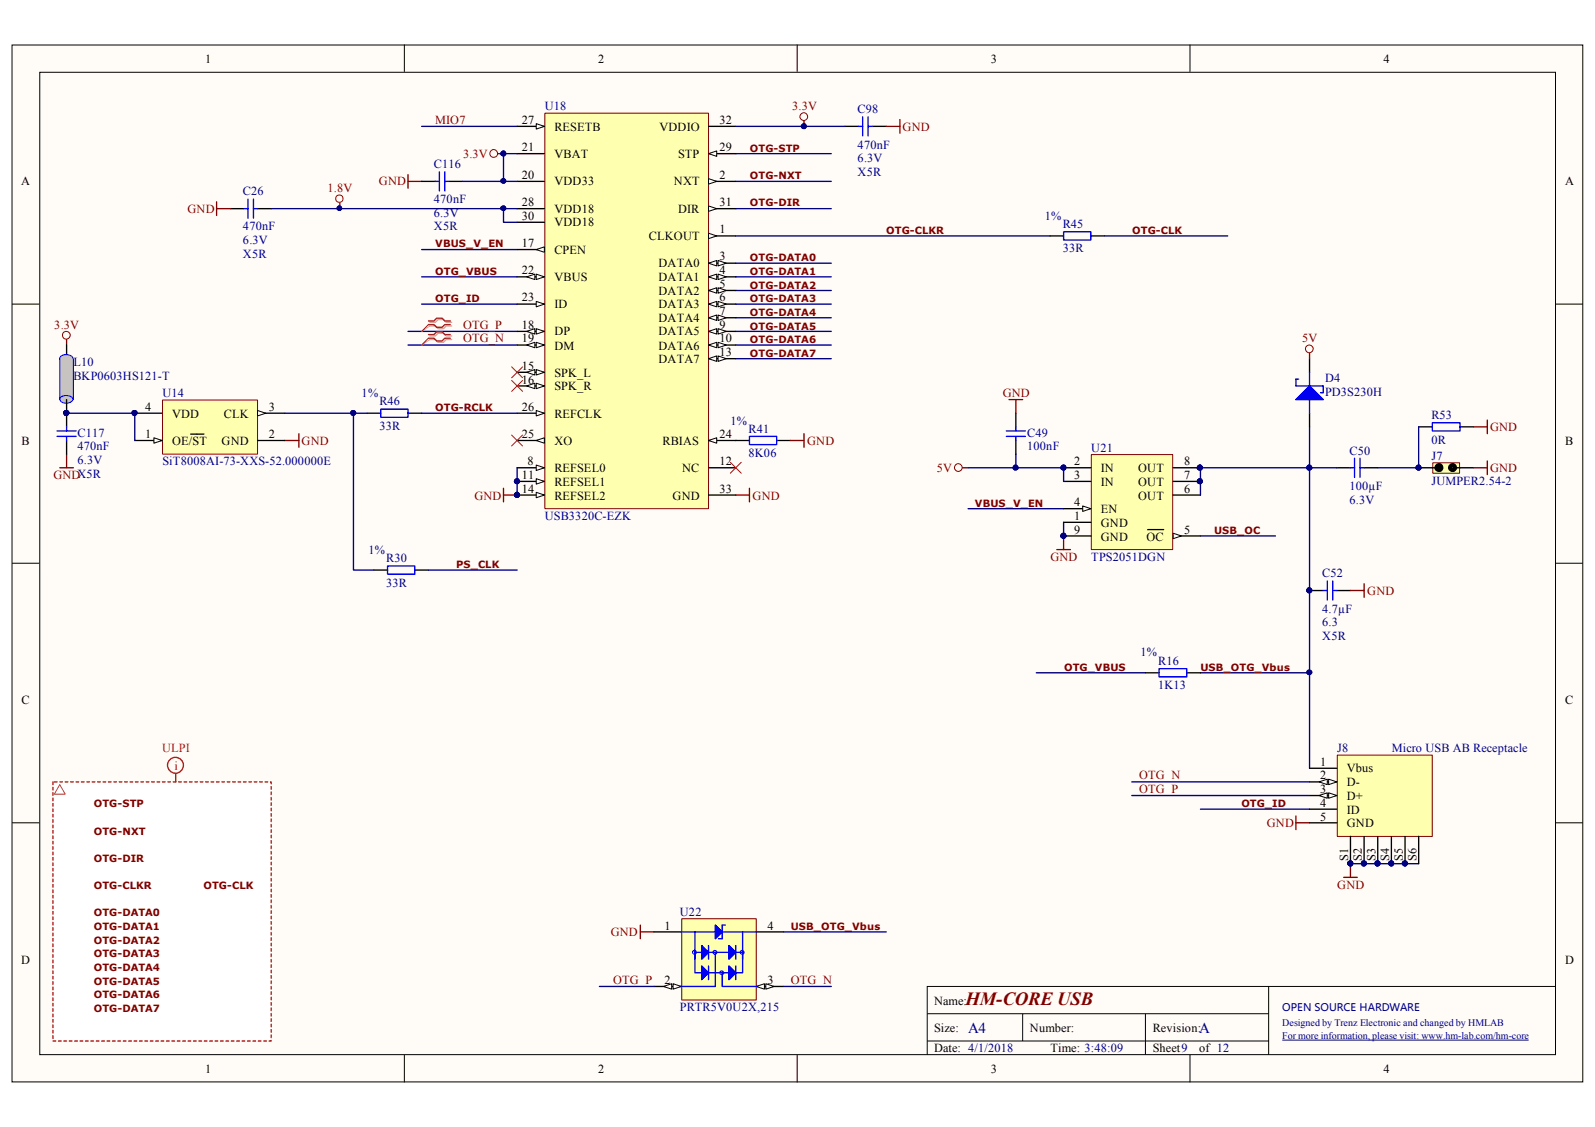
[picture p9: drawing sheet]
<svg xmlns="http://www.w3.org/2000/svg" width="297mm" height="210mm" viewBox="0 0 297 210" stroke-linecap="round" stroke-linejoin="round" font-family="sans-serif">
<path d="M2.3 8.5h292.5v193h-292.5z" fill="#fffcf8"/>
<path d="M2.2 8.4h292.6v193.1h-292.6z" fill="none" stroke="#000" stroke-width=".19"/>
<path d="M7.5 13.5h282.2v182.9h-282.2z" fill="#fffcf8"/>
<g fill="none" stroke="#000" stroke-width=".19">
<path d="M7.4 13.5h282.3v182.9h-282.3zM75.3 8.3v5.1M148.5 8.3v5.1M221.6 8.3v5.1M2.2 56.6h5.1M289.7 56.6h5.1M2.2 104.9h5.1M289.7 104.9h5.1M2.2 153.2h5.1M289.7 153.2h5.1M75.3 196.4v5.2M148.5 196.4v5.2"/>
<path d="M172.7 188.8h63.6M172.7 193.9h63.6M190.5 188.8v5.1M213.3 188.8v7.6M221.6 196.4v5.2M236.3 183.7v12.7M289.7 183.7h-117v12.7"/>
</g>
<path d="M238.8 193.7h45.9" fill="none" stroke="#000080" stroke-width=".19"/>
<g fill="none" stroke="#000080" stroke-width=".25">
<path d="M78.5 23.5h17.8M137 28.6h17.8M137 38.9h17.8M137 33.8h17.8M78.5 51.6h17.8M78.5 56.6h17.8M78.5 46.5h17.8M137 49h17.8M137 51.6h17.8M137 54.1h17.8M137 56.6h17.8M137 59.2h17.8"/>
<path d="M137 43.9h58.5M76 61.7h20.3M76 64.3h20.3M137 61.7h17.8M137 64.3h17.8M137 66.8h17.8"/>
</g>
<path d="M80 60h1.1l.5-.5h1l.5 .5h1M80 60.7h1.1l.5 .5h1l.5-.5h1M80 62.6h1.1l.5-.5h1l.5 .5h1M80 63.2h1.1l.5 .6h1l.5-.6h1" fill="none" stroke="#d0a19e" stroke-width=".25"/>
<path d="M80 60.7l-1.5 1M80 63.2l-1.5 1.1" fill="none" stroke="#d0a19e" stroke-width=".19"/>
<path d="M79.8 59.8h1l.5-.5h1l.5 .5h1.1M79.8 60.5h1l.5 .5h1l.5-.5h1.1M79.8 62.3h1l.5-.5h1l.5 .5h1.1M79.8 63h1l.5 .5h1l.5-.5h1.1" fill="none" stroke="#f00" stroke-width=".25"/>
<path d="M79.8 60.5l-1.3 1.2M79.8 63l-1.3 1.3" fill="none" stroke="#f00" stroke-width=".19"/>
<path d="M76 32.5v2.6M76 33.8h2.5M92.7 28.6h1.1" fill="none" stroke="#800000" stroke-width=".25"/>
<circle cx="91.9" cy="28.6" r=".73" fill="none" stroke="#800000" stroke-width=".19"/>
<circle cx="93.7" cy="28.6" r=".45" fill="#000080"/>
<circle cx="93.7" cy="28.6" r=".45" fill="none" stroke="#000080" stroke-width=".19"/>
<path d="M11.1 87.1h2.6M12.4 84.6v2.5M53 82h2.7M55.7 80.8v2.5M137 92.2h2.6M139.6 90.9v2.6" fill="none" stroke="#800000" stroke-width=".25"/>
<path d="M101.6 21.2h30.3v73.5h-30.3z" fill="#ffffb0"/>
<path d="M101.5 21.1h30.4v73.6h-30.4z" fill="none" stroke="#800000" stroke-width=".19"/>
<path d="M131.9 43.9h5.1" fill="none" stroke="#000" stroke-width=".25"/>
<path d="M131.9 43.4l1.6 .5-1.6 .5z" fill="#fffcf8"/>
<path d="M131.9 43.4l1.6 .5-1.6 .5z" fill="none" stroke="#000" stroke-width=".19"/>
<path d="M131.9 33.8h5.1" fill="none" stroke="#000" stroke-width=".25"/>
<path d="M131.9 33.3l1.6 .5-1.6 .5z" fill="#fffcf8"/>
<path d="M131.9 33.3l1.6 .5-1.6 .5z" fill="none" stroke="#000" stroke-width=".19"/>
<path d="M131.9 49h5.1" fill="none" stroke="#000" stroke-width=".25"/>
<path d="M131.9 49l1.6-.5v1z" fill="#fffcf8"/>
<path d="M131.9 49l1.6-.5v1z" fill="none" stroke="#000" stroke-width=".19"/>
<path d="M133.7 48.5l1.6 .5-1.6 .5z" fill="#fffcf8"/>
<path d="M133.7 48.5l1.6 .5-1.6 .5z" fill="none" stroke="#000" stroke-width=".19"/>
<path d="M131.9 51.6h5.1" fill="none" stroke="#000" stroke-width=".25"/>
<path d="M131.9 51.6l1.6-.5v1z" fill="#fffcf8"/>
<path d="M131.9 51.6l1.6-.5v1z" fill="none" stroke="#000" stroke-width=".19"/>
<path d="M133.7 51.1l1.6 .5-1.6 .5z" fill="#fffcf8"/>
<path d="M133.7 51.1l1.6 .5-1.6 .5z" fill="none" stroke="#000" stroke-width=".19"/>
<path d="M131.9 54.1h5.1" fill="none" stroke="#000" stroke-width=".25"/>
<path d="M131.9 54.1l1.6-.5v1z" fill="#fffcf8"/>
<path d="M131.9 54.1l1.6-.5v1z" fill="none" stroke="#000" stroke-width=".19"/>
<path d="M133.7 53.6l1.6 .5-1.6 .5z" fill="#fffcf8"/>
<path d="M133.7 53.6l1.6 .5-1.6 .5z" fill="none" stroke="#000" stroke-width=".19"/>
<path d="M131.9 56.6h5.1" fill="none" stroke="#000" stroke-width=".25"/>
<path d="M131.9 56.6l1.6-.5v1z" fill="#fffcf8"/>
<path d="M131.9 56.6l1.6-.5v1z" fill="none" stroke="#000" stroke-width=".19"/>
<path d="M133.7 56.1l1.6 .5-1.6 .5z" fill="#fffcf8"/>
<path d="M133.7 56.1l1.6 .5-1.6 .5z" fill="none" stroke="#000" stroke-width=".19"/>
<path d="M131.9 59.2h5.1" fill="none" stroke="#000" stroke-width=".25"/>
<path d="M131.9 59.2l1.6-.5v1z" fill="#fffcf8"/>
<path d="M131.9 59.2l1.6-.5v1z" fill="none" stroke="#000" stroke-width=".19"/>
<path d="M133.7 58.7l1.6 .5-1.6 .5z" fill="#fffcf8"/>
<path d="M133.7 58.7l1.6 .5-1.6 .5z" fill="none" stroke="#000" stroke-width=".19"/>
<path d="M96.3 87.1h5.1" fill="none" stroke="#000" stroke-width=".25"/>
<path d="M99.9 86.6l1.5 .5-1.5 .5z" fill="#fffcf8"/>
<path d="M99.9 86.6l1.5 .5-1.5 .5z" fill="none" stroke="#000" stroke-width=".19"/>
<path d="M131.9 61.7h5.1" fill="none" stroke="#000" stroke-width=".25"/>
<path d="M131.9 61.7l1.6-.5v1z" fill="#fffcf8"/>
<path d="M131.9 61.7l1.6-.5v1z" fill="none" stroke="#000" stroke-width=".19"/>
<path d="M133.7 61.2l1.6 .5-1.6 .5z" fill="#fffcf8"/>
<path d="M133.7 61.2l1.6 .5-1.6 .5z" fill="none" stroke="#000" stroke-width=".19"/>
<path d="M131.9 64.3h5.1" fill="none" stroke="#000" stroke-width=".25"/>
<path d="M131.9 64.3l1.6-.5v1z" fill="#fffcf8"/>
<path d="M131.9 64.3l1.6-.5v1z" fill="none" stroke="#000" stroke-width=".19"/>
<path d="M133.7 63.8l1.6 .5-1.6 .5z" fill="#fffcf8"/>
<path d="M133.7 63.8l1.6 .5-1.6 .5z" fill="none" stroke="#000" stroke-width=".19"/>
<path d="M96.3 89.7h5.1" fill="none" stroke="#000" stroke-width=".25"/>
<path d="M99.9 89.2l1.5 .5-1.5 .5z" fill="#fffcf8"/>
<path d="M99.9 89.2l1.5 .5-1.5 .5z" fill="none" stroke="#000" stroke-width=".19"/>
<circle cx="96.3" cy="89.6" r=".45" fill="#000080"/>
<circle cx="96.3" cy="89.6" r=".45" fill="none" stroke="#000080" stroke-width=".19"/>
<path d="M131.9 66.8h5.1M131.9 87.1h5.1" fill="none" stroke="#000" stroke-width=".25"/>
<path d="M131.9 66.8l1.6-.5v1z" fill="#fffcf8"/>
<path d="M131.9 66.8l1.6-.5v1z" fill="none" stroke="#000" stroke-width=".19"/>
<path d="M133.7 66.3l1.6 .5-1.6 .5z" fill="#fffcf8"/>
<path d="M133.7 66.3l1.6 .5-1.6 .5z" fill="none" stroke="#000" stroke-width=".19"/>
<path d="M96.3 92.2h5.1" fill="none" stroke="#000" stroke-width=".25"/>
<path d="M99.9 91.7l1.5 .5-1.5 .5z" fill="#fffcf8"/>
<path d="M99.9 91.7l1.5 .5-1.5 .5z" fill="none" stroke="#000" stroke-width=".19"/>
<circle cx="96.3" cy="92.2" r=".45" fill="#000080"/>
<circle cx="96.3" cy="92.2" r=".45" fill="none" stroke="#000080" stroke-width=".19"/>
<path d="M96.3 69.3h5.1" fill="none" stroke="#000" stroke-width=".25"/>
<path d="M99.9 68.8l1.5 .5-1.5 .5z" fill="#fffcf8"/>
<path d="M99.9 68.8l1.5 .5-1.5 .5z" fill="none" stroke="#000" stroke-width=".19"/>
<path d="M98.1 69.3l1.5-.5v1z" fill="#fffcf8"/>
<path d="M98.1 69.3l1.5-.5v1z" fill="none" stroke="#000" stroke-width=".19"/>
<path d="M96.3 71.9h5.1" fill="none" stroke="#000" stroke-width=".25"/>
<path d="M99.9 71.4l1.5 .5-1.5 .5z" fill="#fffcf8"/>
<path d="M99.9 71.4l1.5 .5-1.5 .5z" fill="none" stroke="#000" stroke-width=".19"/>
<path d="M98.1 71.9l1.5-.5v1z" fill="#fffcf8"/>
<path d="M98.1 71.9l1.5-.5v1z" fill="none" stroke="#000" stroke-width=".19"/>
<path d="M96.3 46.5h5.1" fill="none" stroke="#000" stroke-width=".25"/>
<path d="M99.9 46.5l1.5-.5v1z" fill="#fffcf8"/>
<path d="M99.9 46.5l1.5-.5v1z" fill="none" stroke="#000" stroke-width=".19"/>
<path d="M96.3 61.7h5.1" fill="none" stroke="#000" stroke-width=".25"/>
<path d="M99.9 61.2l1.5 .5-1.5 .5z" fill="#fffcf8"/>
<path d="M99.9 61.2l1.5 .5-1.5 .5z" fill="none" stroke="#000" stroke-width=".19"/>
<path d="M98.1 61.7l1.5-.5v1z" fill="#fffcf8"/>
<path d="M98.1 61.7l1.5-.5v1z" fill="none" stroke="#000" stroke-width=".19"/>
<path d="M96.3 64.3h5.1" fill="none" stroke="#000" stroke-width=".25"/>
<path d="M99.9 63.8l1.5 .5-1.5 .5z" fill="#fffcf8"/>
<path d="M99.9 63.8l1.5 .5-1.5 .5z" fill="none" stroke="#000" stroke-width=".19"/>
<path d="M98.1 64.3l1.5-.5v1z" fill="#fffcf8"/>
<path d="M98.1 64.3l1.5-.5v1z" fill="none" stroke="#000" stroke-width=".19"/>
<path d="M96.3 33.8h5.1M96.3 28.6h5.1M96.3 51.6h5.1" fill="none" stroke="#000" stroke-width=".25"/>
<path d="M99.9 51.1l1.5 .5-1.5 .5z" fill="#fffcf8"/>
<path d="M99.9 51.1l1.5 .5-1.5 .5z" fill="none" stroke="#000" stroke-width=".19"/>
<path d="M98.1 51.6l1.5-.5v1z" fill="#fffcf8"/>
<path d="M98.1 51.6l1.5-.5v1z" fill="none" stroke="#000" stroke-width=".19"/>
<path d="M96.3 56.6h5.1" fill="none" stroke="#000" stroke-width=".25"/>
<path d="M99.9 56.1l1.5 .5-1.5 .5z" fill="#fffcf8"/>
<path d="M99.9 56.1l1.5 .5-1.5 .5z" fill="none" stroke="#000" stroke-width=".19"/>
<path d="M131.9 82h5.1" fill="none" stroke="#000" stroke-width=".25"/>
<path d="M131.9 82l1.6-.5v1z" fill="#fffcf8"/>
<path d="M131.9 82l1.6-.5v1z" fill="none" stroke="#000" stroke-width=".19"/>
<path d="M96.3 82h5.1" fill="none" stroke="#000" stroke-width=".25"/>
<path d="M99.9 82l1.5-.5v1z" fill="#fffcf8"/>
<path d="M99.9 82l1.5-.5v1z" fill="none" stroke="#000" stroke-width=".19"/>
<path d="M96.3 77h5.1" fill="none" stroke="#000" stroke-width=".25"/>
<path d="M99.9 76.5l1.5 .5-1.5 .5z" fill="#fffcf8"/>
<path d="M99.9 76.5l1.5 .5-1.5 .5z" fill="none" stroke="#000" stroke-width=".19"/>
<path d="M96.3 23.5h5.1" fill="none" stroke="#000" stroke-width=".25"/>
<path d="M99.9 23l1.5 .5-1.5 .5z" fill="#fffcf8"/>
<path d="M99.9 23l1.5 .5-1.5 .5z" fill="none" stroke="#000" stroke-width=".19"/>
<path d="M96.3 38.9h5.1M131.9 28.6h5.1" fill="none" stroke="#000" stroke-width=".25"/>
<path d="M131.9 28.6l1.6-.5v1z" fill="#fffcf8"/>
<path d="M131.9 28.6l1.6-.5v1z" fill="none" stroke="#000" stroke-width=".19"/>
<path d="M131.9 38.9h5.1M96.3 41.4h5.1" fill="none" stroke="#000" stroke-width=".25"/>
<path d="M131.9 38.4l1.6 .5-1.6 .5z" fill="#fffcf8"/>
<path d="M131.9 38.4l1.6 .5-1.6 .5z" fill="none" stroke="#000" stroke-width=".19"/>
<path d="M131.9 23.5h5.1M131.9 92.2h5.1" fill="none" stroke="#000" stroke-width=".25"/>
<circle cx="96.3" cy="89.6" r=".45" fill="#000080"/>
<circle cx="96.3" cy="89.6" r=".45" fill="none" stroke="#000080" stroke-width=".19"/>
<circle cx="96.3" cy="92.2" r=".45" fill="#000080"/>
<circle cx="96.3" cy="92.2" r=".45" fill="none" stroke="#000080" stroke-width=".19"/>
<path d="M95.3 81l2 2.1M97.3 81l-2 2.1M136 86.1l2 2M138 86.1l-2 2" fill="none" stroke="#f00" stroke-width=".19"/>
<circle cx="63.2" cy="37" r=".69" fill="none" stroke="#800000" stroke-width=".19"/>
<path d="M63.3 37.8v1.1" fill="none" stroke="#800000" stroke-width=".25"/>
<circle cx="63.2" cy="38.8" r=".43" fill="#000080"/>
<circle cx="63.2" cy="38.8" r=".43" fill="none" stroke="#000080" stroke-width=".19"/>
<path d="M195.5 43.9h2.6M203.2 43.9h2.5M68.4 77h2.5M76 77h2.5M137 82h2.6M144.6 82h2.6" fill="none" stroke="#000" stroke-width=".25"/>
<path d="M198.1 43.2h5.1v1.5h-5.1zM70.9 76.2h5.1v1.5h-5.1zM139.6 81.3h5v1.5h-5z" fill="none" stroke="#00f" stroke-width=".25"/>
<path d="M93.8 90.9v2.6M93.8 92.2h2.5M147.2 82h2.5M149.7 80.8v2.5" fill="none" stroke="#800000" stroke-width=".25"/>
<path d="M78.5 77h17.8" fill="none" stroke="#000080" stroke-width=".25"/>
<circle cx="96.3" cy="92.2" r=".45" fill="#000080"/>
<circle cx="96.3" cy="92.2" r=".45" fill="none" stroke="#000080" stroke-width=".19"/>
<path d="M96.3 87.1v5.1" fill="none" stroke="#000080" stroke-width=".25"/>
<circle cx="96.3" cy="89.6" r=".45" fill="#000080"/>
<circle cx="96.3" cy="89.6" r=".45" fill="none" stroke="#000080" stroke-width=".19"/>
<circle cx="96.3" cy="92.2" r=".45" fill="#000080"/>
<circle cx="96.3" cy="92.2" r=".45" fill="none" stroke="#000080" stroke-width=".19"/>
<path d="M30.3 74.6h17.7v10h-17.7z" fill="#ffffb0"/>
<path d="M30.3 74.5h17.7v10.1h-17.7z" fill="none" stroke="#800000" stroke-width=".19"/>
<path d="M25.1 82h5.1" fill="none" stroke="#000" stroke-width=".25"/>
<path d="M28.7 81.5l1.5 .5-1.5 .5z" fill="#fffcf8"/>
<path d="M28.7 81.5l1.5 .5-1.5 .5z" fill="none" stroke="#000" stroke-width=".19"/>
<path d="M48 77h5M35.5 80.9h1.1M36.7 80.9h1.3M48 82h5" fill="none" stroke="#000" stroke-width=".25"/>
<path d="M48 76.5l1.5 .5-1.5 .5z" fill="#fffcf8"/>
<path d="M48 76.5l1.5 .5-1.5 .5z" fill="none" stroke="#000" stroke-width=".19"/>
<path d="M25.1 77h5.1" fill="none" stroke="#000" stroke-width=".25"/>
<circle cx="25" cy="76.9" r=".48" fill="#000080"/>
<circle cx="25" cy="76.9" r=".48" fill="none" stroke="#000080" stroke-width=".19"/>
<circle cx="25" cy="76.9" r=".48" fill="#000080"/>
<circle cx="25" cy="76.9" r=".48" fill="none" stroke="#000080" stroke-width=".19"/>
<path d="M12.4 77h12.7v5" fill="none" stroke="#000080" stroke-width=".25"/>
<circle cx="25" cy="76.9" r=".48" fill="#000080"/>
<circle cx="25" cy="76.9" r=".48" fill="none" stroke="#000080" stroke-width=".19"/>
<circle cx="12.3" cy="76.9" r=".48" fill="#000080"/>
<circle cx="12.3" cy="76.9" r=".48" fill="none" stroke="#000080" stroke-width=".19"/>
<path d="M12.4 77v2.5" fill="none" stroke="#000" stroke-width=".25"/>
<circle cx="12.3" cy="76.9" r=".48" fill="#000080"/>
<circle cx="12.3" cy="76.9" r=".48" fill="none" stroke="#000080" stroke-width=".19"/>
<path d="M12.4 82v2.6" fill="none" stroke="#000" stroke-width=".25"/>
<path d="M12.4 79.5v.8M10.6 81.3h3.6M10.6 80.3h3.6M12.4 81.3v.7" fill="none" stroke="#00f" stroke-width=".25"/>
<circle cx="12.3" cy="76.9" r=".48" fill="#000080"/>
<circle cx="12.3" cy="76.9" r=".48" fill="none" stroke="#000080" stroke-width=".19"/>
<path d="M78.5 33.8h2.6M83.6 33.8h2.5" fill="none" stroke="#000" stroke-width=".25"/>
<path d="M81.1 33.8h.7M81.8 32v3.6M82.8 32v3.6M82.8 33.8h.8" fill="none" stroke="#00f" stroke-width=".25"/>
<path d="M93.8 38.9v2.5h2.5" fill="none" stroke="#000080" stroke-width=".25"/>
<circle cx="93.8" cy="38.8" r=".44" fill="#000080"/>
<circle cx="93.8" cy="38.8" r=".44" fill="none" stroke="#000080" stroke-width=".19"/>
<path d="M96.3 28.6h-2.5v5.2h2.5" fill="none" stroke="#000080" stroke-width=".25"/>
<circle cx="93.8" cy="33.7" r=".44" fill="#000080"/>
<circle cx="93.8" cy="33.7" r=".44" fill="none" stroke="#000080" stroke-width=".19"/>
<circle cx="93.7" cy="28.6" r=".45" fill="#000080"/>
<circle cx="93.7" cy="28.6" r=".45" fill="none" stroke="#000080" stroke-width=".19"/>
<path d="M86.1 33.8h7.7" fill="none" stroke="#000080" stroke-width=".25"/>
<circle cx="93.8" cy="33.7" r=".44" fill="#000080"/>
<circle cx="93.8" cy="33.7" r=".44" fill="none" stroke="#000080" stroke-width=".19"/>
<path d="M42.9 38.9h2.5M48 38.9h2.5" fill="none" stroke="#000" stroke-width=".25"/>
<path d="M45.4 38.9h.8M46.2 37.1v3.5M47.2 37.1v3.5M47.2 38.9h.8" fill="none" stroke="#00f" stroke-width=".25"/>
<path d="M40.3 37.6v2.5M40.3 38.9h2.6" fill="none" stroke="#800000" stroke-width=".25"/>
<path d="M9.9 145.6h40.6v48.3h-40.6z" fill-rule="evenodd" fill="#fff"/>
<path d="M9.9 145.6h40.6v48.3h-40.6z" fill="none" stroke="#f00" stroke-width=".25" stroke-dasharray=".5 .5"/>
<path d="M11.1 146.1l1 1.8h-2z" fill="none" stroke="#f33" stroke-width=".19"/>
<g fill="none" stroke="#f00" stroke-width=".25">
<path d="M32.7 144.1v1.5"/>
<circle cx="32.7" cy="142.5" r="1.48"/>
</g>
<path d="M53 77h15.4" fill="none" stroke="#000080" stroke-width=".25"/>
<circle cx="65.8" cy="76.9" r=".48" fill="#000080"/>
<circle cx="65.8" cy="76.9" r=".48" fill="none" stroke="#000080" stroke-width=".19"/>
<path d="M205.7 43.9h22.9" fill="none" stroke="#000080" stroke-width=".25"/>
<path d="M119.2 172.3v2.5M119.2 173.6h2.6" fill="none" stroke="#800000" stroke-width=".25"/>
<path d="M127 171.2h13.8v15.1h-13.8z" fill="#ffffb0"/>
<path d="M127 171.1h13.8v15.2h-13.8z" fill="none" stroke="#800000" stroke-width=".19"/>
<path d="M121.8 173.6h5.1M121.8 183.7h5.1" fill="none" stroke="#000" stroke-width=".25"/>
<path d="M125.3 183.2l1.6 .5-1.6 .5z" fill="#fffcf8"/>
<path d="M125.3 183.2l1.6 .5-1.6 .5z" fill="none" stroke="#000" stroke-width=".19"/>
<path d="M123.6 183.7l1.5-.5v1z" fill="#fffcf8"/>
<path d="M123.6 183.7l1.5-.5v1z" fill="none" stroke="#000" stroke-width=".19"/>
<path d="M140.8 183.7h5.1" fill="none" stroke="#000" stroke-width=".25"/>
<path d="M140.8 183.7l1.6-.5v1z" fill="#fffcf8"/>
<path d="M140.8 183.7l1.6-.5v1z" fill="none" stroke="#000" stroke-width=".19"/>
<path d="M142.6 183.2l1.5 .5-1.5 .5z" fill="#fffcf8"/>
<path d="M142.6 183.2l1.5 .5-1.5 .5z" fill="none" stroke="#000" stroke-width=".19"/>
<path d="M140.8 173.6h5.1" fill="none" stroke="#000" stroke-width=".25"/>
<g fill="none" stroke="#00f" stroke-width=".25">
<path d="M126.9 173.6h6.3M129.4 173.6v5M130.7 176.1l1.2 1.3-1.2 1.2zM130.7 179.9l1.2 1.3-1.2 1.3zM130.7 177.4h-1.3v3.8h1.3M131.9 176.1v2.5M131.9 179.9v2.6M131.9 177.4h3.9M133.2 177.4v6.3h-6.3M133.2 172.3l1.3 1.3-1.3 1.2zM134.5 173.6h6.3M135.1 172.3h-.6v2.5h-.7"/>
<path d="M135.8 176.1l1.2 1.3-1.2 1.2zM135.8 179.9l1.2 1.3-1.2 1.3zM137 177.4h1.3v3.8h-1.3M137 176.1v2.5M137 179.9v2.6M138.3 173.6v5M131.9 181.2h3.9M134.5 181.2v2.5h6.3"/>
</g>
<path d="M129.3 177.3l.1 .1z" fill="none" stroke="#00f" stroke-width=".75"/>
<path d="M133.2 172.3l1.3 1.3-1.3 1.2z" fill="#00f"/>
<path d="M133.2 172.3l1.3 1.3-1.3 1.2z" fill="none" stroke="#00f" stroke-width=".19"/>
<path d="M130.7 176.1l1.2 1.3-1.2 1.2z" fill="#00f"/>
<path d="M130.7 176.1l1.2 1.3-1.2 1.2z" fill="none" stroke="#00f" stroke-width=".19"/>
<path d="M135.8 176.1l1.2 1.3-1.2 1.2z" fill="#00f"/>
<path d="M135.8 176.1l1.2 1.3-1.2 1.2z" fill="none" stroke="#00f" stroke-width=".19"/>
<path d="M130.7 179.9l1.2 1.3-1.2 1.3z" fill="#00f"/>
<path d="M130.7 179.9l1.2 1.3-1.2 1.3z" fill="none" stroke="#00f" stroke-width=".19"/>
<path d="M135.8 179.9l1.2 1.3-1.2 1.3z" fill="#00f"/>
<path d="M135.8 179.9l1.2 1.3-1.2 1.3z" fill="none" stroke="#00f" stroke-width=".19"/>
<path d="M133.1 177.3l.1 .1zM138.2 177.3l.1 .1zM134.4 181.1l.1 .1z" fill="none" stroke="#00f" stroke-width=".75"/>
<path d="M223.6 125.3h20.3v17.8" fill="none" stroke="#000080" stroke-width=".25"/>
<circle cx="243.8" cy="125.2" r=".46" fill="#000080"/>
<circle cx="243.8" cy="125.2" r=".46" fill="none" stroke="#000080" stroke-width=".19"/>
<path d="M223.6 150.7h20.3" fill="none" stroke="#000080" stroke-width=".25"/>
<path d="M241.3 152v2.5M241.3 153.2h2.6M250.2 163.4h2.6M251.5 160.9v2.5" fill="none" stroke="#800000" stroke-width=".25"/>
<circle cx="251.5" cy="160.8" r=".45" fill="#000080"/>
<circle cx="251.5" cy="160.8" r=".45" fill="none" stroke="#000080" stroke-width=".19"/>
<path d="M251.5 160.9h12.7" fill="none" stroke="#000080" stroke-width=".25"/>
<circle cx="251.5" cy="160.8" r=".45" fill="#000080"/>
<circle cx="251.5" cy="160.8" r=".45" fill="none" stroke="#000080" stroke-width=".19"/>
<circle cx="254" cy="160.8" r=".48" fill="#000080"/>
<circle cx="254" cy="160.8" r=".48" fill="none" stroke="#000080" stroke-width=".19"/>
<circle cx="256.5" cy="160.8" r=".48" fill="#000080"/>
<circle cx="256.5" cy="160.8" r=".48" fill="none" stroke="#000080" stroke-width=".19"/>
<circle cx="259.1" cy="160.8" r=".45" fill="#000080"/>
<circle cx="259.1" cy="160.8" r=".45" fill="none" stroke="#000080" stroke-width=".19"/>
<circle cx="261.6" cy="160.8" r=".45" fill="#000080"/>
<circle cx="261.6" cy="160.8" r=".45" fill="none" stroke="#000080" stroke-width=".19"/>
<path d="M193 125.3h20.3" fill="none" stroke="#000080" stroke-width=".25"/>
<path d="M249.1 140.7h17.6v15.1h-17.6z" fill="#ffffb0"/>
<path d="M249 140.6h17.7v15.2h-17.7z" fill="none" stroke="#800000" stroke-width=".19"/>
<path d="M243.9 143.1h5.1M243.9 145.6h5.1" fill="none" stroke="#000" stroke-width=".25"/>
<path d="M247.4 145.1l1.6 .5-1.6 .5z" fill="#fffcf8"/>
<path d="M247.4 145.1l1.6 .5-1.6 .5z" fill="none" stroke="#000" stroke-width=".19"/>
<path d="M245.7 145.6l1.5-.5v1z" fill="#fffcf8"/>
<path d="M245.7 145.6l1.5-.5v1z" fill="none" stroke="#000" stroke-width=".19"/>
<path d="M243.9 148.2h5.1" fill="none" stroke="#000" stroke-width=".25"/>
<path d="M247.4 147.7l1.6 .5-1.6 .5z" fill="#fffcf8"/>
<path d="M247.4 147.7l1.6 .5-1.6 .5z" fill="none" stroke="#000" stroke-width=".19"/>
<path d="M245.7 148.2l1.5-.5v1z" fill="#fffcf8"/>
<path d="M245.7 148.2l1.5-.5v1z" fill="none" stroke="#000" stroke-width=".19"/>
<path d="M243.9 153.2h5.1M251.5 155.8v5.1" fill="none" stroke="#000" stroke-width=".25"/>
<circle cx="251.5" cy="160.8" r=".45" fill="#000080"/>
<circle cx="251.5" cy="160.8" r=".45" fill="none" stroke="#000080" stroke-width=".19"/>
<path d="M254 155.8v5.1" fill="none" stroke="#000" stroke-width=".25"/>
<circle cx="254" cy="160.8" r=".48" fill="#000080"/>
<circle cx="254" cy="160.8" r=".48" fill="none" stroke="#000080" stroke-width=".19"/>
<path d="M243.9 150.7h5.1M256.6 155.8v5.1" fill="none" stroke="#000" stroke-width=".25"/>
<circle cx="256.5" cy="160.8" r=".48" fill="#000080"/>
<circle cx="256.5" cy="160.8" r=".48" fill="none" stroke="#000080" stroke-width=".19"/>
<path d="M259.1 155.8v5.1" fill="none" stroke="#000" stroke-width=".25"/>
<circle cx="259.1" cy="160.8" r=".45" fill="#000080"/>
<circle cx="259.1" cy="160.8" r=".45" fill="none" stroke="#000080" stroke-width=".19"/>
<path d="M261.7 155.8v5.1" fill="none" stroke="#000" stroke-width=".25"/>
<circle cx="261.6" cy="160.8" r=".45" fill="#000080"/>
<circle cx="261.6" cy="160.8" r=".45" fill="none" stroke="#000080" stroke-width=".19"/>
<path d="M264.2 155.8v5.1" fill="none" stroke="#000" stroke-width=".25"/>
<circle cx="251.5" cy="160.8" r=".45" fill="#000080"/>
<circle cx="251.5" cy="160.8" r=".45" fill="none" stroke="#000080" stroke-width=".19"/>
<circle cx="254" cy="160.8" r=".48" fill="#000080"/>
<circle cx="254" cy="160.8" r=".48" fill="none" stroke="#000080" stroke-width=".19"/>
<circle cx="256.5" cy="160.8" r=".48" fill="#000080"/>
<circle cx="256.5" cy="160.8" r=".48" fill="none" stroke="#000080" stroke-width=".19"/>
<circle cx="259.1" cy="160.8" r=".45" fill="#000080"/>
<circle cx="259.1" cy="160.8" r=".45" fill="none" stroke="#000080" stroke-width=".19"/>
<circle cx="261.6" cy="160.8" r=".45" fill="#000080"/>
<circle cx="261.6" cy="160.8" r=".45" fill="none" stroke="#000080" stroke-width=".19"/>
<path d="M210.8 145.6h33.1M145.9 173.6h19.2M111.6 183.7h10.2M145.9 183.7h8.9" fill="none" stroke="#000080" stroke-width=".25"/>
<path d="M213.3 125.3h2.6M221 125.3h2.6" fill="none" stroke="#000" stroke-width=".25"/>
<path d="M215.9 124.5h5.1v1.6h-5.1z" fill="none" stroke="#00f" stroke-width=".25"/>
<path d="M266.9 86.3h4.9v1.8h-4.9z" fill="#ffffb0"/>
<path d="M266.8 86.2h5v1.9h-5z" fill="none" stroke="#800000" stroke-width=".19"/>
<path d="M264.2 87.1h2.5" fill="none" stroke="#000" stroke-width=".25"/>
<circle cx="264.2" cy="87.1" r=".45" fill="#000080"/>
<circle cx="264.2" cy="87.1" r=".45" fill="none" stroke="#000080" stroke-width=".19"/>
<path d="M266.7 87.1h1.3M270.6 87.1h3.8" fill="none" stroke="#000" stroke-width=".25"/>
<g fill="none" stroke="#000" stroke-width=".75">
<circle cx="268" cy="87.1" r=".45"/>
<circle cx="270.5" cy="87.1" r=".45"/>
</g>
<circle cx="264.2" cy="87.1" r=".45" fill="#000080"/>
<circle cx="264.2" cy="87.1" r=".45" fill="none" stroke="#000080" stroke-width=".19"/>
<path d="M180.3 94.7h17.8" fill="none" stroke="#000080" stroke-width=".25"/>
<path d="M198.1 99.8v2.6M196.8 102.4h2.5" fill="none" stroke="#800000" stroke-width=".25"/>
<circle cx="198" cy="99.8" r=".45" fill="#000080"/>
<circle cx="198" cy="99.8" r=".45" fill="none" stroke="#000080" stroke-width=".19"/>
<path d="M198.1 97.3v2.5" fill="none" stroke="#000080" stroke-width=".25"/>
<circle cx="198" cy="99.8" r=".45" fill="#000080"/>
<circle cx="198" cy="99.8" r=".45" fill="none" stroke="#000080" stroke-width=".19"/>
<path d="M187.9 74.4h2.6M189.2 74.4v2.6" fill="none" stroke="#800000" stroke-width=".25"/>
<path d="M189.2 84.6v2.5" fill="none" stroke="#000080" stroke-width=".25"/>
<circle cx="189.1" cy="87.1" r=".48" fill="#000080"/>
<circle cx="189.1" cy="87.1" r=".48" fill="none" stroke="#000080" stroke-width=".19"/>
<path d="M223.6 99.8h13.9" fill="none" stroke="#000080" stroke-width=".25"/>
<path d="M203.3 84.8h15.1v17.6h-15.1z" fill="#ffffb0"/>
<path d="M203.2 84.7h15.2v17.7h-15.2z" fill="none" stroke="#800000" stroke-width=".19"/>
<path d="M198.1 97.3h5.1M198.1 87.1h5.1" fill="none" stroke="#000" stroke-width=".25"/>
<circle cx="198" cy="87.1" r=".45" fill="#000080"/>
<circle cx="198" cy="87.1" r=".45" fill="none" stroke="#000080" stroke-width=".19"/>
<path d="M198.1 89.7h5.1M198.1 94.7h5.1" fill="none" stroke="#000" stroke-width=".25"/>
<path d="M201.6 94.2l1.6 .5-1.6 .5z" fill="#fffcf8"/>
<path d="M201.6 94.2l1.6 .5-1.6 .5z" fill="none" stroke="#000" stroke-width=".19"/>
<path d="M218.5 99.8h5.1" fill="none" stroke="#000" stroke-width=".25"/>
<path d="M218.5 99.3l1.5 .5-1.5 .5z" fill="#fffcf8"/>
<path d="M218.5 99.3l1.5 .5-1.5 .5z" fill="none" stroke="#000" stroke-width=".19"/>
<path d="M213.7 98.6h1.6M215.3 98.6h1.4M218.5 92.2h5.1M218.5 89.7h5.1" fill="none" stroke="#000" stroke-width=".25"/>
<circle cx="223.4" cy="89.6" r=".45" fill="#000080"/>
<circle cx="223.4" cy="89.6" r=".45" fill="none" stroke="#000080" stroke-width=".19"/>
<path d="M218.5 87.1h5.1" fill="none" stroke="#000" stroke-width=".25"/>
<circle cx="223.4" cy="87.1" r=".45" fill="#000080"/>
<circle cx="223.4" cy="87.1" r=".45" fill="none" stroke="#000080" stroke-width=".19"/>
<path d="M198.1 99.8h5.1" fill="none" stroke="#000" stroke-width=".25"/>
<circle cx="198" cy="99.8" r=".45" fill="#000080"/>
<circle cx="198" cy="99.8" r=".45" fill="none" stroke="#000080" stroke-width=".19"/>
<circle cx="198" cy="87.1" r=".45" fill="#000080"/>
<circle cx="198" cy="87.1" r=".45" fill="none" stroke="#000080" stroke-width=".19"/>
<circle cx="223.4" cy="89.6" r=".45" fill="#000080"/>
<circle cx="223.4" cy="89.6" r=".45" fill="none" stroke="#000080" stroke-width=".19"/>
<circle cx="223.4" cy="87.1" r=".45" fill="#000080"/>
<circle cx="223.4" cy="87.1" r=".45" fill="none" stroke="#000080" stroke-width=".19"/>
<circle cx="198" cy="99.8" r=".45" fill="#000080"/>
<circle cx="198" cy="99.8" r=".45" fill="none" stroke="#000080" stroke-width=".19"/>
<path d="M249 87.1h2.5M254 87.1h2.6M243.9 110h2.5" fill="none" stroke="#000" stroke-width=".25"/>
<path d="M251.5 87.1h.8M252.3 85.3v3.6M253.3 85.3v3.6M253.3 87.1h.7" fill="none" stroke="#00f" stroke-width=".25"/>
<circle cx="243.8" cy="110" r=".48" fill="#000080"/>
<circle cx="243.8" cy="110" r=".48" fill="none" stroke="#000080" stroke-width=".19"/>
<path d="M249 110h2.5" fill="none" stroke="#000" stroke-width=".25"/>
<path d="M246.4 110h.8M247.2 108.2v3.6M248.2 108.2v3.6M248.2 110h.8" fill="none" stroke="#00f" stroke-width=".25"/>
<circle cx="243.8" cy="110" r=".48" fill="#000080"/>
<circle cx="243.8" cy="110" r=".48" fill="none" stroke="#000080" stroke-width=".19"/>
<path d="M179.3 87.1h1M251.5 110h2.5M254 108.7v2.6" fill="none" stroke="#800000" stroke-width=".25"/>
<circle cx="178.5" cy="87.1" r=".72" fill="none" stroke="#800000" stroke-width=".19"/>
<path d="M189.2 77v2.5M189.2 82v2.6" fill="none" stroke="#000" stroke-width=".25"/>
<path d="M189.2 79.5v.8M187.4 81.3h3.6M187.4 80.3h3.6M189.2 81.3v.7" fill="none" stroke="#00f" stroke-width=".25"/>
<path d="M180.3 87.1h17.8v2.6" fill="none" stroke="#000080" stroke-width=".25"/>
<circle cx="198" cy="87.1" r=".45" fill="#000080"/>
<circle cx="198" cy="87.1" r=".45" fill="none" stroke="#000080" stroke-width=".19"/>
<circle cx="189.1" cy="87.1" r=".48" fill="#000080"/>
<circle cx="189.1" cy="87.1" r=".48" fill="none" stroke="#000080" stroke-width=".19"/>
<path d="M243.9 87.1h5.1" fill="none" stroke="#000080" stroke-width=".25"/>
<circle cx="243.8" cy="87.1" r=".48" fill="#000080"/>
<circle cx="243.8" cy="87.1" r=".48" fill="none" stroke="#000080" stroke-width=".19"/>
<path d="M149.7 22.5v1M12.4 63.2v1.1M274.4 87.1h2.6M277 85.9v2.5" fill="none" stroke="#800000" stroke-width=".25"/>
<path d="M95.3 68.3l2 2.1M95.3 70.9l2 2M97.3 68.3l-2 2.1M97.3 70.9l-2 2" fill="none" stroke="#f00" stroke-width=".19"/>
<g fill="none" stroke="#800000" stroke-width=".19">
<circle cx="149.7" cy="21.7" r=".71"/>
<circle cx="12.3" cy="62.4" r=".73"/>
</g>
<circle cx="149.7" cy="23.5" r=".45" fill="#000080"/>
<circle cx="149.7" cy="23.5" r=".45" fill="none" stroke="#000080" stroke-width=".19"/>
<path d="M12.4 64.3v2.5" fill="none" stroke="#000" stroke-width=".25"/>
<path d="M11.2 66.5a1.57 1.57 0 0 1 2.4 .2 1.36 1.36 0 0 1-1.2 .8 1.36 1.36 0 0 1-1.3-.8z" fill-rule="evenodd" fill="#c0c0c0"/>
<path d="M11.2 66.5a1.57 1.57 0 0 1 2.4 .2 1.36 1.36 0 0 1-1.2 .8 1.36 1.36 0 0 1-1.3-.8z" fill="none" stroke="#00f" stroke-width=".19"/>
<path d="M11.3 67h2.3v7.4h-2.3z" fill="#c0c0c0"/>
<path d="M11.2 66.9h2.4v7.5h-2.4z" fill="none" stroke="#c0c0c0" stroke-width=".19"/>
<path d="M11.2 74.1a1.57 1.57 0 0 1 2.4 .2 1.36 1.36 0 0 1-1.2 .8 1.36 1.36 0 0 1-1.3-.8z" fill-rule="evenodd" fill="#c0c0c0"/>
<path d="M11.2 74.1a1.57 1.57 0 0 1 2.4 .2 1.36 1.36 0 0 1-1.2 .8 1.36 1.36 0 0 1-1.3-.8z" fill="none" stroke="#00f" stroke-width=".19"/>
<path d="M12.4 74.4v2.6" fill="none" stroke="#000" stroke-width=".25"/>
<circle cx="12.3" cy="76.9" r=".48" fill="#000080"/>
<circle cx="12.3" cy="76.9" r=".48" fill="none" stroke="#000080" stroke-width=".19"/>
<path d="M11.1 66.8v7.6M13.7 66.8v7.6" fill="none" stroke="#00f" stroke-width=".19"/>
<circle cx="12.3" cy="76.9" r=".48" fill="#000080"/>
<circle cx="12.3" cy="76.9" r=".48" fill="none" stroke="#000080" stroke-width=".19"/>
<path d="M157.3 23.5h2.6M162.4 23.5h2.7" fill="none" stroke="#000" stroke-width=".25"/>
<path d="M159.9 23.5h.8M160.7 21.8v3.5M161.7 21.8v3.5M161.7 23.5h.7" fill="none" stroke="#00f" stroke-width=".25"/>
<path d="M165.1 23.5h2.5M167.6 22.3v2.5" fill="none" stroke="#800000" stroke-width=".25"/>
<path d="M137 23.5h20.3" fill="none" stroke="#000080" stroke-width=".25"/>
<circle cx="149.7" cy="23.5" r=".45" fill="#000080"/>
<circle cx="149.7" cy="23.5" r=".45" fill="none" stroke="#000080" stroke-width=".19"/>
<path d="M243.9 79.5v7.6" fill="none" stroke="#000080" stroke-width=".25"/>
<circle cx="243.8" cy="87.1" r=".48" fill="#000080"/>
<circle cx="243.8" cy="87.1" r=".48" fill="none" stroke="#000080" stroke-width=".19"/>
<path d="M243.9 66.8v2.5M243.9 77v2.5" fill="none" stroke="#000" stroke-width=".25"/>
<path d="M241.3 74.4l2.6-2.5 2.5 2.5zM241.3 71.9h5.1M243.9 69.3v2.6M243.9 74.4v2.6" fill="none" stroke="#00f" stroke-width=".25"/>
<path d="M241.3 74.4l2.6-2.5 2.5 2.5z" fill="#00f"/>
<path d="M241.3 74.4l2.6-2.5 2.5 2.5z" fill="none" stroke="#00f" stroke-width=".19"/>
<path d="M241.8 70.6h-.5v1.3M246.4 71.9v1.3h-.5" fill="none" stroke="#00f" stroke-width=".25"/>
<circle cx="243.8" cy="65" r=".72" fill="none" stroke="#800000" stroke-width=".19"/>
<path d="M243.9 65.8v1" fill="none" stroke="#800000" stroke-width=".25"/>
<path d="M223.6 87.1h20.3v38.2" fill="none" stroke="#000080" stroke-width=".25"/>
<circle cx="223.4" cy="87.1" r=".45" fill="#000080"/>
<circle cx="223.4" cy="87.1" r=".45" fill="none" stroke="#000080" stroke-width=".19"/>
<circle cx="243.8" cy="87.1" r=".48" fill="#000080"/>
<circle cx="243.8" cy="87.1" r=".48" fill="none" stroke="#000080" stroke-width=".19"/>
<circle cx="243.8" cy="110" r=".48" fill="#000080"/>
<circle cx="243.8" cy="110" r=".48" fill="none" stroke="#000080" stroke-width=".19"/>
<circle cx="243.8" cy="125.2" r=".46" fill="#000080"/>
<circle cx="243.8" cy="125.2" r=".46" fill="none" stroke="#000080" stroke-width=".19"/>
<path d="M50.5 38.9h45.8" fill="none" stroke="#000080" stroke-width=".25"/>
<circle cx="63.2" cy="38.8" r=".43" fill="#000080"/>
<circle cx="63.2" cy="38.8" r=".43" fill="none" stroke="#000080" stroke-width=".19"/>
<circle cx="93.8" cy="38.8" r=".44" fill="#000080"/>
<circle cx="93.8" cy="38.8" r=".44" fill="none" stroke="#000080" stroke-width=".19"/>
<path d="M223.6 87.1v5.1" fill="none" stroke="#000080" stroke-width=".25"/>
<circle cx="223.4" cy="89.6" r=".45" fill="#000080"/>
<circle cx="223.4" cy="89.6" r=".45" fill="none" stroke="#000080" stroke-width=".19"/>
<circle cx="223.4" cy="87.1" r=".45" fill="#000080"/>
<circle cx="223.4" cy="87.1" r=".45" fill="none" stroke="#000080" stroke-width=".19"/>
<path d="M264.2 79.5h2.5M271.9 79.5h2.5" fill="none" stroke="#000" stroke-width=".25"/>
<path d="M266.7 78.7h5.2v1.6h-5.2z" fill="none" stroke="#00f" stroke-width=".25"/>
<path d="M274.4 79.5h2.6M277 78.2v2.6" fill="none" stroke="#800000" stroke-width=".25"/>
<path d="M264.2 79.5v7.6h-7.6" fill="none" stroke="#000080" stroke-width=".25"/>
<circle cx="264.2" cy="87.1" r=".45" fill="#000080"/>
<circle cx="264.2" cy="87.1" r=".45" fill="none" stroke="#000080" stroke-width=".19"/>
<path d="M65.8 77v29.2h3.8M210.8 148.2h33.1" fill="none" stroke="#000080" stroke-width=".25"/>
<path d="M69.6 106.2h2.6M77.3 106.2h2.5" fill="none" stroke="#000" stroke-width=".25"/>
<path d="M72.2 105.4h5.1v1.5h-5.1z" fill="none" stroke="#00f" stroke-width=".25"/>
<circle cx="65.8" cy="76.9" r=".48" fill="#000080"/>
<circle cx="65.8" cy="76.9" r=".48" fill="none" stroke="#000080" stroke-width=".19"/>
<path d="M79.8 106.2h16.5" fill="none" stroke="#000080" stroke-width=".25"/>
<text font-size="3.5" fill="#800000" x="179.8" y="187.1">HM-CORE USB</text>
<g font-size="2.8" fill="#000080">
<text x="180.3" y="192.4">A4</text>
<text x="223.3" y="192.4">A</text>
</g>
<g font-size="2.3">
<text x="38.2" y="11.7">1</text>
<text x="111.4" y="11.7">2</text>
<text x="184.5" y="11.7">3</text>
<text x="257.7" y="11.7">4</text>
<text x="97.2" y="23.1">27</text>
<text x="134" y="23.1">32</text>
<text x="97.2" y="28.2">21</text>
<text x="103.2" y="29.5">VBAT</text>
<text x="103.2" y="24.4">RESETB</text>
<text x="122.8" y="24.4">VDDIO</text>
<text x="126.3" y="29.5">STP</text>
<text x="134" y="28.2">29</text>
<text x="3.9" y="34.5">A</text>
<text x="97.2" y="33.3">20</text>
<text x="103.2" y="34.5">VDD33</text>
<text x="125.5" y="34.5">NXT</text>
<text x="134" y="33.3">2</text>
<text x="291.5" y="34.5">A</text>
<text x="97.2" y="38.4">28</text>
<text x="97.2" y="40.9">30</text>
<text x="103.2" y="39.6">VDD18</text>
<text x="126.3" y="39.6">DIR</text>
<text x="134" y="38.4">31</text>
<text x="97.2" y="46">17</text>
<text x="103.2" y="47.2">CPEN</text>
<text x="103.2" y="42.2">VDD18</text>
<text x="120.9" y="44.7">CLKOUT</text>
<text x="134" y="43.4">1</text>
<text x="97.2" y="51.1">22</text>
<text x="103.2" y="52.3">VBUS</text>
<text x="122.6" y="49.8">DATA0</text>
<text x="122.6" y="52.3">DATA1</text>
<text x="134" y="48.5">3</text>
<text x="134" y="51.1">4</text>
<text x="134" y="53.6">5</text>
<text x="97.2" y="56.1">23</text>
<text x="103.2" y="57.4">ID</text>
<text x="122.6" y="54.9">DATA2</text>
<text x="122.6" y="57.4">DATA3</text>
<text x="122.6" y="59.9">DATA4</text>
<text x="134" y="56.1">6</text>
<text x="134" y="58.7">7</text>
<text x="97.2" y="61.2">18</text>
<text x="97.2" y="63.8">19</text>
<text x="103.2" y="62.5">DP</text>
<text x="103.2" y="65.1">DM</text>
<text x="122.6" y="62.5">DATA5</text>
<text x="122.6" y="65.1">DATA6</text>
<text x="134" y="61.2">9</text>
<text x="134" y="63.8">10</text>
<text x="97.2" y="68.9">15</text>
<text x="97.2" y="71.5">16</text>
<text x="103.2" y="70.2">SPK_L</text>
<text x="122.6" y="67.6">DATA7</text>
<text x="134" y="66.4">13</text>
<text x="27" y="76.5">4</text>
<text x="32" y="77.8">VDD</text>
<text x="41.7" y="77.8">CLK</text>
<text x="50.1" y="76.5">3</text>
<text x="97.2" y="76.5">26</text>
<text x="103.2" y="72.7">SPK_R</text>
<text x="103.2" y="77.8">REFCLK</text>
<text x="4" y="82.9">B</text>
<text x="27" y="81.6">1</text>
<text x="32" y="82.9">OE/ST</text>
<text x="41.3" y="82.9">GND</text>
<text x="50.1" y="81.6">2</text>
<text x="97.2" y="81.6">25</text>
<text x="103.2" y="82.9">XO</text>
<text x="123.4" y="82.9">RBIAS</text>
<text x="134" y="81.6">24</text>
<text x="291.5" y="82.9">B</text>
<text x="97.2" y="89.2">11</text>
<text x="98.3" y="86.7">8</text>
<text x="103.2" y="88">REFSEL0</text>
<text x="127" y="88">NC</text>
<text x="134" y="86.7">12</text>
<text x="200" y="86.7">2</text>
<text x="200" y="89.2">3</text>
<text x="205" y="88">IN</text>
<text x="212" y="88">OUT</text>
<text x="220.5" y="89.2">7</text>
<text x="220.5" y="86.7">8</text>
<text x="97.2" y="91.8">14</text>
<text x="103.2" y="90.5">REFSEL1</text>
<text x="103.2" y="93">REFSEL2</text>
<text x="125.3" y="93">GND</text>
<text x="134" y="91.8">33</text>
<text x="200" y="94.3">4</text>
<text x="205" y="90.5">IN</text>
<text x="205" y="95.6">EN</text>
<text x="212" y="93">OUT</text>
<text x="212" y="90.5">OUT</text>
<text x="220.5" y="91.8">6</text>
<text x="200" y="96.9">1</text>
<text x="200" y="99.4">9</text>
<text x="205" y="98.1">GND</text>
<text x="205" y="100.7">GND</text>
<text x="213.5" y="100.7">OC</text>
<text x="220.5" y="99.4">5</text>
<text x="4" y="131.1">C</text>
<text x="291.5" y="131.1">C</text>
<text x="245.8" y="142.6">1</text>
<text x="250.8" y="143.8">Vbus</text>
<text x="245.8" y="145.1">2</text>
<text x="245.8" y="147.7">3</text>
<text x="250.8" y="146.4">D-</text>
<text x="250.8" y="149">D+</text>
<text x="245.8" y="152.8">5</text>
<text x="245.8" y="150.3">4</text>
<text x="250.8" y="154.1">GND</text>
<text x="250.8" y="151.6">ID</text>
<text x="251.1" y="160.3" transform="rotate(-90 251.1 160.3)">S1</text>
<text x="253.6" y="160.3" transform="rotate(-90 253.6 160.3)">S2</text>
<text x="256.2" y="160.3" transform="rotate(-90 256.2 160.3)">S3</text>
<text x="258.7" y="160.3" transform="rotate(-90 258.7 160.3)">S4</text>
<text x="261.2" y="160.3" transform="rotate(-90 261.2 160.3)">S5</text>
<text x="263.8" y="160.3" transform="rotate(-90 263.8 160.3)">S6</text>
<text x="123.7" y="173.1">1</text>
<text x="143" y="173.1">4</text>
<text x="3.9" y="179.5">D</text>
<text x="291.5" y="179.5">D</text>
<text x="123.7" y="183.3">2</text>
<text x="143" y="183.3">3</text>
<text x="173.9" y="187.1">Name:</text>
<text x="173.9" y="192.2">Size:</text>
<text x="173.9" y="196">Date: 4/1/2018</text>
<text x="191.8" y="192.2">Number:</text>
<text x="195.6" y="196">Time: 3:48:09</text>
<text x="214.7" y="192.2">Revision:</text>
<text x="214.7" y="196">Sheet9</text>
<text x="223.3" y="196">of 12</text>
<text x="38.2" y="199.8">1</text>
<text x="111.4" y="199.8">2</text>
<text x="184.5" y="199.8">3</text>
<text x="257.7" y="199.8">4</text>
</g>
<g font-size="2.3" fill="#800000">
<text x="81.1" y="23.1">MIO7</text>
<text x="147.5" y="20.6">3.3V</text>
<text x="86.2" y="29.5">3.3V</text>
<text x="168.1" y="24.4">GND</text>
<text x="61" y="35.8">1.8V</text>
<text x="70.6" y="34.5">GND</text>
<text x="34.9" y="39.6">GND</text>
<text x="10.1" y="61.2">3.3V</text>
<text x="86.2" y="61.2">OTG_P</text>
<text x="86.2" y="63.8">OTG_N</text>
<text x="242.5" y="63.8">5V</text>
<text x="186.7" y="74">GND</text>
<text x="56.2" y="82.9">GND</text>
<text x="150.3" y="82.9">GND</text>
<text x="277.5" y="80.3">GND</text>
<text x="9.9" y="89.2">GNDX5R</text>
<text x="174.5" y="88">5V</text>
<text x="277.5" y="88">GND</text>
<text x="88.3" y="93">GND</text>
<text x="140.2" y="93">GND</text>
<text x="195.6" y="104.5">GND</text>
<text x="254.6" y="110.8">GND</text>
<text x="212.1" y="147.7">OTG_P</text>
<text x="212.1" y="145.1">OTG_N</text>
<text x="235.9" y="154.1">GND</text>
<text x="249" y="165.5">GND</text>
<text x="113.7" y="174.4">GND</text>
<text x="114.2" y="183.3">OTG_P</text>
<text x="147.3" y="183.3">OTG_N</text>
</g>
<g font-size="2.3" fill="#000080">
<text x="101.5" y="20.6">U18</text>
<text x="159.7" y="21.1">C98</text>
<text x="159.7" y="27.7">470nF</text>
<text x="80.8" y="31.2">C116</text>
<text x="159.7" y="30.2">6.3V</text>
<text x="159.7" y="32.8">X5R</text>
<text x="45.3" y="36.3">C26</text>
<text x="80.8" y="40.4">6.3V</text>
<text x="80.8" y="37.8">470nF</text>
<text x="194.6" y="40.9">1%</text>
<text x="45.3" y="45.5">6.3V</text>
<text x="45.3" y="42.9">470nF</text>
<text x="80.8" y="42.9">X5R</text>
<text x="197.9" y="42.4">R45</text>
<text x="197.9" y="47">33R</text>
<text x="45.3" y="48">X5R</text>
<text x="13.7" y="68.2">L10</text>
<text x="13.7" y="70.7">BKP0603HS121-T</text>
<text x="246.8" y="71.2">D4</text>
<text x="30.3" y="74">U14</text>
<text x="67.3" y="74">1%</text>
<text x="70.7" y="75.5">R46</text>
<text x="246.8" y="73.7">PD3S230H</text>
<text x="14.4" y="81.4">C117</text>
<text x="14.4" y="83.9">470nF</text>
<text x="70.7" y="80.1">33R</text>
<text x="136" y="79.1">1%</text>
<text x="139.4" y="80.6">R41</text>
<text x="191.3" y="81.4">C49</text>
<text x="191.3" y="83.9">100nF</text>
<text x="266.6" y="78.1">R53</text>
<text x="266.6" y="82.6">0R</text>
<text x="14.4" y="86.4">6.3V</text>
<text x="30.3" y="86.7">SiT8008AI-73-XXS-52.000000E</text>
<text x="139.4" y="85.2">8K06</text>
<text x="203.2" y="84.2">U21</text>
<text x="251.3" y="84.7">C50</text>
<text x="266.6" y="85.7">J7</text>
<text x="251.3" y="93.8">6.3V</text>
<text x="251.3" y="91.3">100µF</text>
<text x="266.6" y="90.3">JUMPER2.54-2</text>
<text x="101.5" y="96.9">USB3320C-EZK</text>
<text x="68.6" y="103.2">1%</text>
<text x="71.9" y="104.7">R30</text>
<text x="203.2" y="104.5">TPS2051DGN</text>
<text x="246.2" y="107.5">C52</text>
<text x="71.9" y="109.3">33R</text>
<text x="246.2" y="114.1">4.7µF</text>
<text x="246.3" y="116.7">6.3</text>
<text x="246.3" y="119.2">X5R</text>
<text x="212.4" y="122.3">1%</text>
<text x="215.7" y="123.8">R16</text>
<text x="215.7" y="128.4">1K13</text>
<text x="249" y="140">J8</text>
<text x="259.2" y="140">Micro USB AB Receptacle</text>
<text x="126.6" y="170.6">U22</text>
<text x="126.6" y="188.4">PRTR5V0U2X,215</text>
</g>
<g font-size="2.3" fill="#f00">
<text x="30.2" y="140">ULPI</text>
<text x="32.5" y="143.3">i</text>
</g>
<g font-size="1.9" fill="#800000">
<text x="139.7" y="28.3">OTG-STP</text>
<text x="139.7" y="33.4">OTG-NXT</text>
<text x="139.7" y="38.4">OTG-DIR</text>
<text x="81.1" y="46.1">VBUS_V_EN</text>
<text x="165.1" y="43.5">OTG-CLKR</text>
<text x="210.9" y="43.5">OTG-CLK</text>
<text x="81.1" y="51.2">OTG_VBUS</text>
<text x="139.7" y="48.7">OTG-DATA0</text>
<text x="139.7" y="51.2">OTG-DATA1</text>
<text x="139.7" y="53.8">OTG-DATA2</text>
<text x="81.1" y="56.3">OTG_ID</text>
<text x="139.7" y="56.3">OTG-DATA3</text>
<text x="139.7" y="58.8">OTG-DATA4</text>
<text x="139.7" y="61.4">OTG-DATA5</text>
<text x="139.7" y="63.9">OTG-DATA6</text>
<text x="139.7" y="66.5">OTG-DATA7</text>
<text x="81.1" y="76.6">OTG-RCLK</text>
<text x="181.6" y="94.4">VBUS_V_EN</text>
<text x="226.1" y="99.5">USB_OC</text>
<text x="85" y="105.8">PS_CLK</text>
<text x="198.2" y="124.9">OTG_VBUS</text>
<text x="223.6" y="124.9">USB_OTG_Vbus</text>
<text x="17.5" y="150.4">OTG-STP</text>
<text x="17.5" y="155.4">OTG-NXT</text>
<text x="231.2" y="150.4">OTG_ID</text>
<text x="17.5" y="160.5">OTG-DIR</text>
<text x="17.5" y="165.6">OTG-CLKR</text>
<text x="37.9" y="165.6">OTG-CLK</text>
<text x="17.5" y="170.7">OTG-DATA0</text>
<text x="17.5" y="173.2">OTG-DATA1</text>
<text x="147.3" y="173.2">USB_OTG_Vbus</text>
<text x="17.5" y="175.8">OTG-DATA2</text>
<text x="17.5" y="178.3">OTG-DATA3</text>
<text x="17.5" y="183.4">OTG-DATA5</text>
<text x="17.5" y="185.9">OTG-DATA6</text>
<text x="17.5" y="180.8">OTG-DATA4</text>
<text x="17.5" y="188.5">OTG-DATA7</text>
</g>
<g font-size="1.9" fill="#000080">
<text x="238.8" y="191">Designed by Trenz Electronic and changed by HMLAB</text>
<text x="238.8" y="188.4">OPEN SOURCE HARDWARE</text>
<text x="238.8" y="193.5">For more information, please visit: www.hm-lab.com/hm-core</text>
</g>
</svg>
